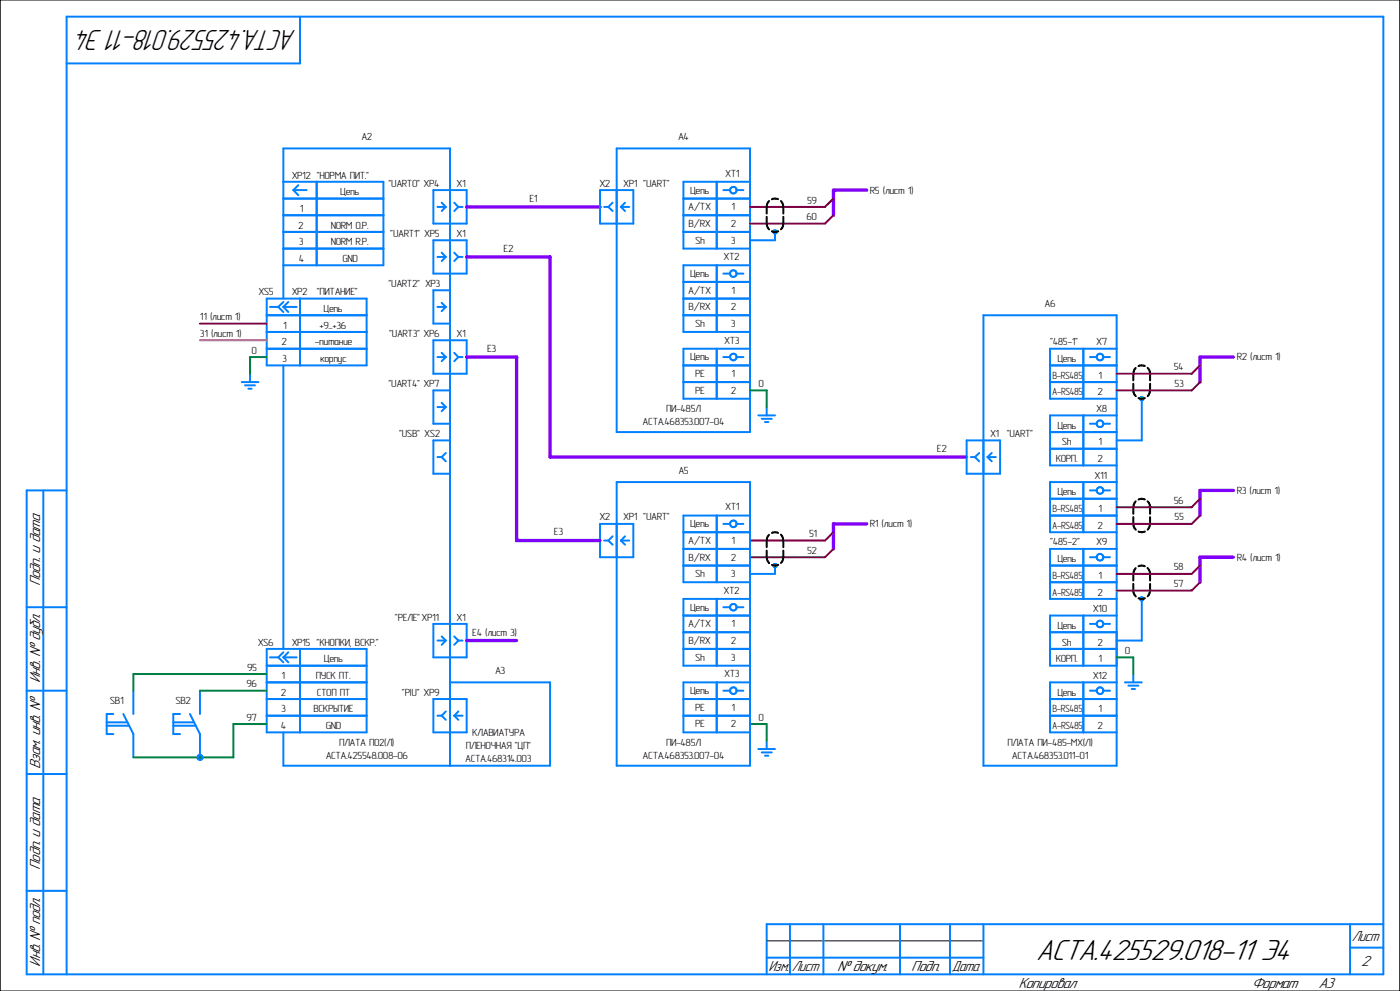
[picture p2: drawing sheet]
<svg xmlns="http://www.w3.org/2000/svg" width="420mm" height="297mm" viewBox="0 0 420 297" stroke-linecap="round" stroke-linejoin="round" font-family="sans-serif">
<path d="M-.1 0h420.1M0 0v297M420 0v297M-.1 297h420.1M230 282h65" fill="none" stroke="#000" stroke-width=".3"/>
<path d="M232 69h1v1h-1zM342.1 119h.9v1h-.9zM232 169h1v1h-1zM342.1 179h.9v1h-.9zM59.3 226.3h1.4v1.5h-1.4z" fill="#000"/>
<g fill="none" stroke="#0080ff" stroke-width=".59">
<path d="M90 5v14h-70M85 59.5h30M85 54.5h30v25h-30M88 57h4M88 57l1.5 1.5M89.5 55.5l-1.5 1.5M95 54.5v25M130 57h10v10h-10zM180 57h10v10h-10zM185 44.5h40v85h-40zM205 59.5h20M215 54.5v20"/>
<path d="M217 57h2M221 57h2M225 54.5h-20v20h20M85 64.5h30M85 74.5h30M85 69.5h30M130 72h10v10h-10zM131.2 62h2.5M131.2 77h2.5M132.5 60.7l1.2 1.3M132.5 75.7l1.2 1.3M133.7 62l-1.2 1.2"/>
<path d="M133.7 77l-1.2 1.2M136.3 60.7l1.2 1.3M136.3 75.7l1.2 1.3M137.5 62l-1.2 1.2M137.5 62h1.3M137.5 77l-1.2 1.2M137.5 77h1.3M181.2 62h1.3M182.5 62l1.3 1.2M183.8 60.7l-1.3 1.3M186.3 62h2.5M186.3 62l1.2 1.2"/>
<path d="M187.5 60.7l-1.2 1.3M205 64.5h20M205 69.5h20M215 79.5v20M225 79.5h-20v20h20M232.5 69.5v2.5h-7.5M80 94.5h30M80 89.5h30v20h-30zM80 99.5h30M81 92h2.5M83.5 92l1.5 1.5M85 89.5v-45h50v185"/>
<path d="M85 92l1.5 1.5M85 92h4M85 90.5l-1.5 1.5M86.5 90.5l-1.5 1.5M90 89.5v20M131.2 92h2.5M132.5 90.8l1.2 1.2M133.7 92l-1.2 1.3M135 87h-5v10h5M205 94.5h20M205 89.5h20M205 84.5h20"/>
<path d="M217 82h2M221 82h2M295 94.5h40v135h-40zM72.5 114.5h5M73.5 115.5h3M74.5 116.5h1M75 112v2.5M80 104.5h30M85 109.5v85M130 102h10v10h-10zM131.2 107h2.5M132.5 105.7l1.2 1.3"/>
<path d="M133.7 107l-1.2 1.2M135 117h-5v10h5M136.3 105.7l1.2 1.3M137.5 107h1.3M137.5 107l-1.2 1.2M205 109.5h20M205 114.5h20M215 104.5v15M217 107h2M221 107h2M225 104.5h-20v15h20M315 109.5h20"/>
<path d="M315 114.5h20M325 104.5v15M327 107h2M331 107h2M335 104.5h-20v15h20M342.5 119.5v12.5h-7.5M131.2 122h2.5M131.2 137h1.3M132.5 120.7l1.2 1.3M132.5 137l1.2 1.3M133.7 122l-1.2 1.2M133.7 135.8l-1.2 1.2"/>
<path d="M135 132h-5v10h5M227.5 124.5h5M228.5 125.5h3M229.5 126.5h1M230 122v2.5M290 132h10v10h-10zM291.3 137h1.2M292.5 137l1.3 1.3M293.8 135.8l-1.3 1.2M296.2 137h2.5M296.2 137l1.3 1.3M297.5 135.8l-1.3 1.2"/>
<path d="M315 129.5h20M315 134.5h20M325 124.5v15M327 127h2M331 127h2M335 124.5h-20v15h20M13 147v145M20 147h-12v145h407v-287h-395v287M180 157h10v10h-10zM185 144.5h40v85h-40zM205 159.5h20M215 154.5v20"/>
<path d="M217 157h2M221 157h2M225 154.5h-20v20h20M315 154.5h20M315 149.5h20M325 144.5v15M327 147h2M331 147h2M335 144.5h-20v15h20M181.2 162h1.3M182.5 162l1.3 1.2M183.8 160.7l-1.3 1.3"/>
<path d="M186.3 162h2.5M186.3 162l1.2 1.2M187.5 160.7l-1.2 1.3M205 164.5h20M205 169.5h20M215 179.5v20M225 179.5h-20v20h20M232.5 169.5v2.5h-7.5M315 169.5h20M315 174.5h20M325 164.5v15M327 167h2"/>
<path d="M331 167h2M335 164.5h-20v15h20M342.5 179.5v12.5h-7.5M8 182h12M80 194.5h30v25h-30zM80 199.5h30M81 197h2.5M83.5 197l1.5 1.5M85 197l1.5 1.5M85 197h4M85 195.5l-1.5 1.5M86.5 195.5l-1.5 1.5"/>
<path d="M90 194.5v25M130 187h10v10h-10zM131.2 192h2.5M132.5 190.8l1.2 1.2M133.7 192l-1.2 1.3M136.3 190.8l1.2 1.2M137.5 192h1.3M137.5 192l-1.2 1.3M205 194.5h20M205 184.5h20M205 189.5h20M217 182h2"/>
<path d="M221 182h2M315 194.5h20M315 189.5h20M325 184.5v15M327 187h2M331 187h2M335 184.5h-20v15h20M8 207h12M32 216.5h6.3M32 217.5h6.7M34 214h-2v6h2M37 214l3 6v7"/>
<path d="M40 207v7M52 216.5h6.3M52 217.5h6.8M54 214h-2v6h2M57 214l3 6v7M60 207v7M80 204.5h30M80 214.5h30M80 209.5h30M130 209.5h10v10h-10zM131.2 214.5h1.3M132.5 214.5l1.2 1.2"/>
<path d="M133.7 213.2l-1.2 1.3M135 204.5h30v25h-80v-10M136.3 214.5h2.5M136.3 214.5l1.2 1.2M137.5 213.2l-1.2 1.3M205 214.5h20M205 209.5h20M215 204.5v15M217 207h2M221 207h2M225 204.5h-20v15h20M315 214.5h20"/>
<path d="M315 209.5h20M325 204.5v15M327 207h2M331 207h2M335 204.5h-20v15h20M337.5 204.5h5M338.5 205.5h3M339.5 206.5h1M340 202v2.5M8 232h12M227.5 224.5h5M228.5 225.5h3"/>
<path d="M229.5 226.5h1M230 222v2.5M8 267h12M237 277v15M247 277v15M270 277v15M285 277v15M295 277v15M405 277v15M415 277h-185v15M230 287h65M405 284h10"/>
<circle cx="220" cy="57" r="1"/>
<circle cx="232.5" cy="69.5" r=".5"/>
<circle cx="220" cy="82" r="1"/>
<circle cx="220" cy="107" r=".98"/>
<circle cx="330" cy="107" r="1"/>
<circle cx="342.5" cy="119.5" r=".5"/>
<circle cx="330" cy="127" r="1.01"/>
<circle cx="220" cy="157" r=".98"/>
<circle cx="330" cy="147" r="1"/>
<circle cx="232.5" cy="169.5" r=".5"/>
<circle cx="330" cy="167" r="1.01"/>
<circle cx="342.5" cy="179.5" r=".49"/>
<circle cx="220" cy="182" r="1"/>
<circle cx="330" cy="187" r="1.01"/>
<circle cx="220" cy="207" r=".98"/>
<circle cx="330" cy="207" r="1"/>
<circle cx="60" cy="227" r=".76"/>
</g>
<path d="M260 57h-10v7.5M140 62h40M140 77h25v60h125M140 107h15v55h25M370 107h-10v7.5M260 157h-10v7.5M370 147h-10v7.5M370 167h-10v7.5M140 192h15" fill="none" stroke="#8000ff" stroke-width="1"/>
<path d="M60 97h20" fill="none" stroke="#f00" stroke-width=".59"/>
<path d="M60 102h20" fill="none" stroke="#ff8000" stroke-width=".59"/>
<path d="M80 107h-5v5M225 117h5v5M335 197h5v5M60 207h20M80 202h-40v5M80 217h-10v10h-30M225 217h5v5" fill="none" stroke="#008040" stroke-width=".59"/>
<path d="M250 59.5l-2.5 2.5h-22.5M250 64.5l-2.5 2.5h-22.5M360 109.5l-2.5 2.5h-22.5M360 114.5l-2.5 2.5h-22.5M250 159.5l-2.5 2.5h-22.5M360 149.5l-2.5 2.5h-22.5M360 154.5l-2.5 2.5h-22.5M250 164.5l-2.5 2.5h-22.5M360 169.5l-2.5 2.5h-22.5M360 174.5l-2.5 2.5h-22.5" fill="none" stroke="#800040" stroke-width=".59"/>
<g fill="none" stroke="#000" stroke-width=".59">
<path d="M233.4 59.7l-.9-.2-.9 .2M230 65a4.1 4.1 0 0 0 .7 3.7M230.7 60.2a3.9 3.9 0 0 0-.7 3.8M231.6 69.3l.9 .2 1-.2M234.3 60.2a4.1 4.1 0 0 1 .7 3.8M235 65a3.9 3.9 0 0 1-.7 3.7M340 115a3.8 3.8 0 0 0 .7 3.7M340.7 110.3l-.6 1-.1 2.7M341.5 119.3l1 .2 1-.2M343.5 109.7l-1-.2-1 .2M344.3 110.2a3.9 3.9 0 0 1 .7 3.8M345 115a4.2 4.2 0 0 1-.7 3.7"/>
<path d="M231.6 159.7l.9-.2 .9 .2M340 155a3.9 3.9 0 0 0 .7 3.7M340.7 150.2l-.6 1.1-.1 2.7M341.5 159.3l1 .2 1-.2M343.5 149.7a2.07 2.07 0 0 0-2 0M344.3 150.2a3.9 3.9 0 0 1 .7 3.8M345 155a4.3 4.3 0 0 1-.7 3.7M230 165a4 4 0 0 0 .7 3.7M230.7 160.3a3.9 3.9 0 0 0-.7 3.7M230.7 168.7v.1M231.6 169.3l.9 .2 1-.2M234.3 160.2a4.2 4.2 0 0 1 .7 3.8"/>
<path d="M235 165a3.9 3.9 0 0 1-.7 3.7M340 175a4 4 0 0 0 .7 3.8M340.7 170.3l-.6 1-.1 2.7M341.5 169.7l1-.2 1 .2M341.5 179.3l1 .2 1-.2M344.3 170.2a4 4 0 0 1 .7 3.8M345 175a4.2 4.2 0 0 1-.7 3.7"/>
</g>
<text font-size="9.3" x="310.9" y="287.6">АСТА.425529.018-11 Э4</text>
<text font-size="9.2" x="88.8" y="8.9" transform="rotate(-180 88.8 8.9)">АСТА.425529.018-11 Э4</text>
<g font-size="4.7">
<text x="12.1" y="175.6" transform="rotate(-90 12.1 175.6)">Подп. и дата</text>
<text x="12.1" y="204.7" transform="rotate(-90 12.1 204.7)">Инв. № дубл.</text>
<text x="12.1" y="230.4" transform="rotate(-90 12.1 230.4)">Взам. инв. №</text>
<text x="12.1" y="260.6" transform="rotate(-90 12.1 260.6)">Подп. и дата</text>
<text x="405.6" y="282.1">Лист</text>
<text x="12.1" y="289.7" transform="rotate(-90 12.1 289.7)">Инв. № подл.</text>
<text x="230.6" y="291">Изм. Лист</text>
<text x="251.1" y="291">№ докум.</text>
<text x="273.4" y="291">Подп.</text>
<text x="285.6" y="291">Дата</text>
<text x="408.3" y="289.6">2</text>
<text x="305.5" y="296">Копировал</text>
<text x="375.5" y="296">Формат</text>
<text x="395.5" y="296">A3</text>
</g>
<g font-size="3.1">
<text x="108.4" y="42">А2</text>
<text x="203.4" y="42">А4</text>
<text x="87.5" y="53.5">XP12 &quot;НОРМА ПИТ.&quot;</text>
<text x="217.5" y="53">XT1</text>
<text x="102.1" y="58.5">Цепь</text>
<text x="116.5" y="56">&quot;UART0&quot; XP4</text>
<text x="137" y="56">X1</text>
<text x="179.8" y="56">X2</text>
<text x="187" y="56">XP1 &quot;UART&quot;</text>
<text x="207" y="58">Цепь</text>
<text x="261" y="58">R5 (лист 1)</text>
<text x="90" y="63.5">1</text>
<text x="158.8" y="60.5">E1</text>
<text x="206.5" y="63">A/TX</text>
<text x="219.5" y="63">1</text>
<text x="242" y="66">60</text>
<text x="242.1" y="61">59</text>
<text x="89.4" y="68.5">2</text>
<text x="99.2" y="68.5">NORM O.P.</text>
<text x="117.1" y="71">&quot;UART1&quot; XP5</text>
<text x="137" y="71">X1</text>
<text x="206.5" y="68">B/RX</text>
<text x="219.2" y="68">2</text>
<text x="89.6" y="73.5">3</text>
<text x="99.2" y="73.5">NORM R.P.</text>
<text x="151.1" y="75.5">E2</text>
<text x="208.5" y="73">Sh</text>
<text x="219.3" y="73">3</text>
<text x="89.6" y="78.5">4</text>
<text x="102.7" y="78.5">GND</text>
<text x="207" y="83">Цепь</text>
<text x="217" y="78">XT2</text>
<text x="77.5" y="88.5">XS5</text>
<text x="87.5" y="88.5">XP2</text>
<text x="95" y="88.5">&quot;ПИТАНИЕ&quot;</text>
<text x="116.5" y="86">&quot;UART2&quot; XP3</text>
<text x="206.5" y="88">A/TX</text>
<text x="219.5" y="88">1</text>
<text x="97" y="93.5">Цепь</text>
<text x="206.5" y="93">B/RX</text>
<text x="219.2" y="93">2</text>
<text x="313.4" y="92">А6</text>
<text x="60" y="96">11 (лист 1)</text>
<text x="60" y="101">31 (лист 1)</text>
<text x="85" y="98.5">1</text>
<text x="95.8" y="98.5">+9...+36</text>
<text x="116.8" y="101">&quot;UART3&quot; XP6</text>
<text x="137" y="101">X1</text>
<text x="208.5" y="98">Sh</text>
<text x="219.3" y="98">3</text>
<text x="75.5" y="106">0</text>
<text x="84.4" y="103.5">2</text>
<text x="94.4" y="103.5">-питание</text>
<text x="146.2" y="105.5">E3</text>
<text x="207" y="108">Цепь</text>
<text x="217.3" y="103">XT3</text>
<text x="315" y="103.5">&quot;485-1&quot;</text>
<text x="328.8" y="103.5">X7</text>
<text x="84.6" y="108.5">3</text>
<text x="96" y="108.5">корпус</text>
<text x="208.5" y="113">PE</text>
<text x="219.5" y="113">1</text>
<text x="315.7" y="113.5">B-RS485</text>
<text x="317.2" y="108.5">Цепь</text>
<text x="329.5" y="113.5">1</text>
<text x="352.2" y="111">54</text>
<text x="371" y="108">R2 (лист 1)</text>
<text x="116.5" y="116">&quot;UART4&quot; XP7</text>
<text x="208.5" y="118">PE</text>
<text x="219.2" y="118">2</text>
<text x="227.5" y="116">0</text>
<text x="315.7" y="118.5">A-RS485</text>
<text x="329.2" y="118.5">2</text>
<text x="352.3" y="116">53</text>
<text x="199.8" y="123.5">ПИ-485Л</text>
<text x="328.8" y="123.5">X8</text>
<text x="119.7" y="131">&quot;USB&quot; XS2</text>
<text x="192.8" y="127.5">АСТА.468353.007-04</text>
<text x="297" y="131">X1</text>
<text x="302" y="131">&quot;UART&quot;</text>
<text x="317.2" y="128.5">Цепь</text>
<text x="281.1" y="135.5">E2</text>
<text x="318.6" y="133.5">Sh</text>
<text x="329.5" y="133.5">1</text>
<text x="203.5" y="142">А5</text>
<text x="316.7" y="138.5">КОРП.</text>
<text x="328.4" y="143.5">X11</text>
<text x="329.2" y="138.5">2</text>
<text x="317.2" y="148.5">Цепь</text>
<text x="371" y="148">R3 (лист 1)</text>
<text x="179.8" y="156">X2</text>
<text x="187" y="156">XP1 &quot;UART&quot;</text>
<text x="217.5" y="153">XT1</text>
<text x="315.7" y="153.5">B-RS485</text>
<text x="329.5" y="153.5">1</text>
<text x="352.2" y="151">56</text>
<text x="352.3" y="156">55</text>
<text x="166.2" y="160.5">E3</text>
<text x="207" y="158">Цепь</text>
<text x="242.7" y="161">51</text>
<text x="261" y="158">R1 (лист 1)</text>
<text x="315.7" y="158.5">A-RS485</text>
<text x="329.2" y="158.5">2</text>
<text x="206.5" y="163">A/TX</text>
<text x="219.5" y="163">1</text>
<text x="242.1" y="166">52</text>
<text x="315" y="163.5">&quot;485-2&quot;</text>
<text x="328.8" y="163.5">X9</text>
<text x="206.5" y="168">B/RX</text>
<text x="208.5" y="173">Sh</text>
<text x="219.2" y="168">2</text>
<text x="219.3" y="173">3</text>
<text x="315.7" y="173.5">B-RS485</text>
<text x="317.2" y="168.5">Цепь</text>
<text x="329.5" y="173.5">1</text>
<text x="352.2" y="171">58</text>
<text x="371" y="168">R4 (лист 1)</text>
<text x="217" y="178">XT2</text>
<text x="315.7" y="178.5">A-RS485</text>
<text x="329.2" y="178.5">2</text>
<text x="352.2" y="176">57</text>
<text x="207" y="183">Цепь</text>
<text x="327.8" y="183.5">X10</text>
<text x="118.4" y="186">&quot;РЕЛЕ&quot;XP11</text>
<text x="137" y="186">X1</text>
<text x="141.7" y="190.5">E4 (лист 3)</text>
<text x="206.5" y="188">A/TX</text>
<text x="219.5" y="188">1</text>
<text x="317.2" y="188.5">Цепь</text>
<text x="77.3" y="193.5">XS6</text>
<text x="87.5" y="193.5">XP15 &quot;КНОПКИ, ВСКР.&quot;</text>
<text x="206.5" y="193">B/RX</text>
<text x="208.5" y="198">Sh</text>
<text x="219.2" y="193">2</text>
<text x="219.3" y="198">3</text>
<text x="318.6" y="193.5">Sh</text>
<text x="329.2" y="193.5">2</text>
<text x="337.5" y="196">0</text>
<text x="74.2" y="201">95</text>
<text x="84.5" y="203.5">1</text>
<text x="94.8" y="203.5">ПУСК ПТ.</text>
<text x="97.2" y="198.5">Цепь</text>
<text x="148.5" y="202">А3</text>
<text x="217.3" y="203">XT3</text>
<text x="316.7" y="198.5">КОРП.</text>
<text x="327.8" y="203.5">X12</text>
<text x="329.5" y="198.5">1</text>
<text x="74" y="206">96</text>
<text x="84.2" y="208.5">2</text>
<text x="95" y="208.5">СТОП ПТ</text>
<text x="120.6" y="208.5">&quot;PIU&quot; XP9</text>
<text x="207" y="208">Цепь</text>
<text x="317.2" y="208.5">Цепь</text>
<text x="33" y="211">SB1</text>
<text x="52.6" y="211">SB2</text>
<text x="74" y="216">97</text>
<text x="84.3" y="213.5">3</text>
<text x="94.1" y="213.5">ВСКРЫТИЕ</text>
<text x="208.5" y="213">PE</text>
<text x="219.5" y="213">1</text>
<text x="227.5" y="216">0</text>
<text x="315.7" y="213.5">B-RS485</text>
<text x="329.5" y="213.5">1</text>
<text x="84.2" y="218.5">4</text>
<text x="97.7" y="218.5">GND</text>
<text x="141.6" y="220.5">КЛАВИАТУРА</text>
<text x="208.5" y="218">PE</text>
<text x="219.2" y="218">2</text>
<text x="315.7" y="218.5">A-RS485</text>
<text x="329.2" y="218.5">2</text>
<text x="97.7" y="227.5">АСТА.425548.008-06</text>
<text x="101.7" y="223.5">ПЛАТА ПО2(Л)</text>
<text x="139.7" y="224.5">ПЛЕНОЧНАЯ &quot;ЦП&quot;</text>
<text x="192.8" y="227.5">АСТА.468353.007-04</text>
<text x="199.8" y="223.5">ПИ-485Л</text>
<text x="302.2" y="223.5">ПЛАТА ПИ-485-MX(Л)</text>
<text x="303.6" y="227.5">АСТА.468353.011-01</text>
<text x="139.6" y="228.5">АСТА.468314.003</text>
</g>
</svg>
